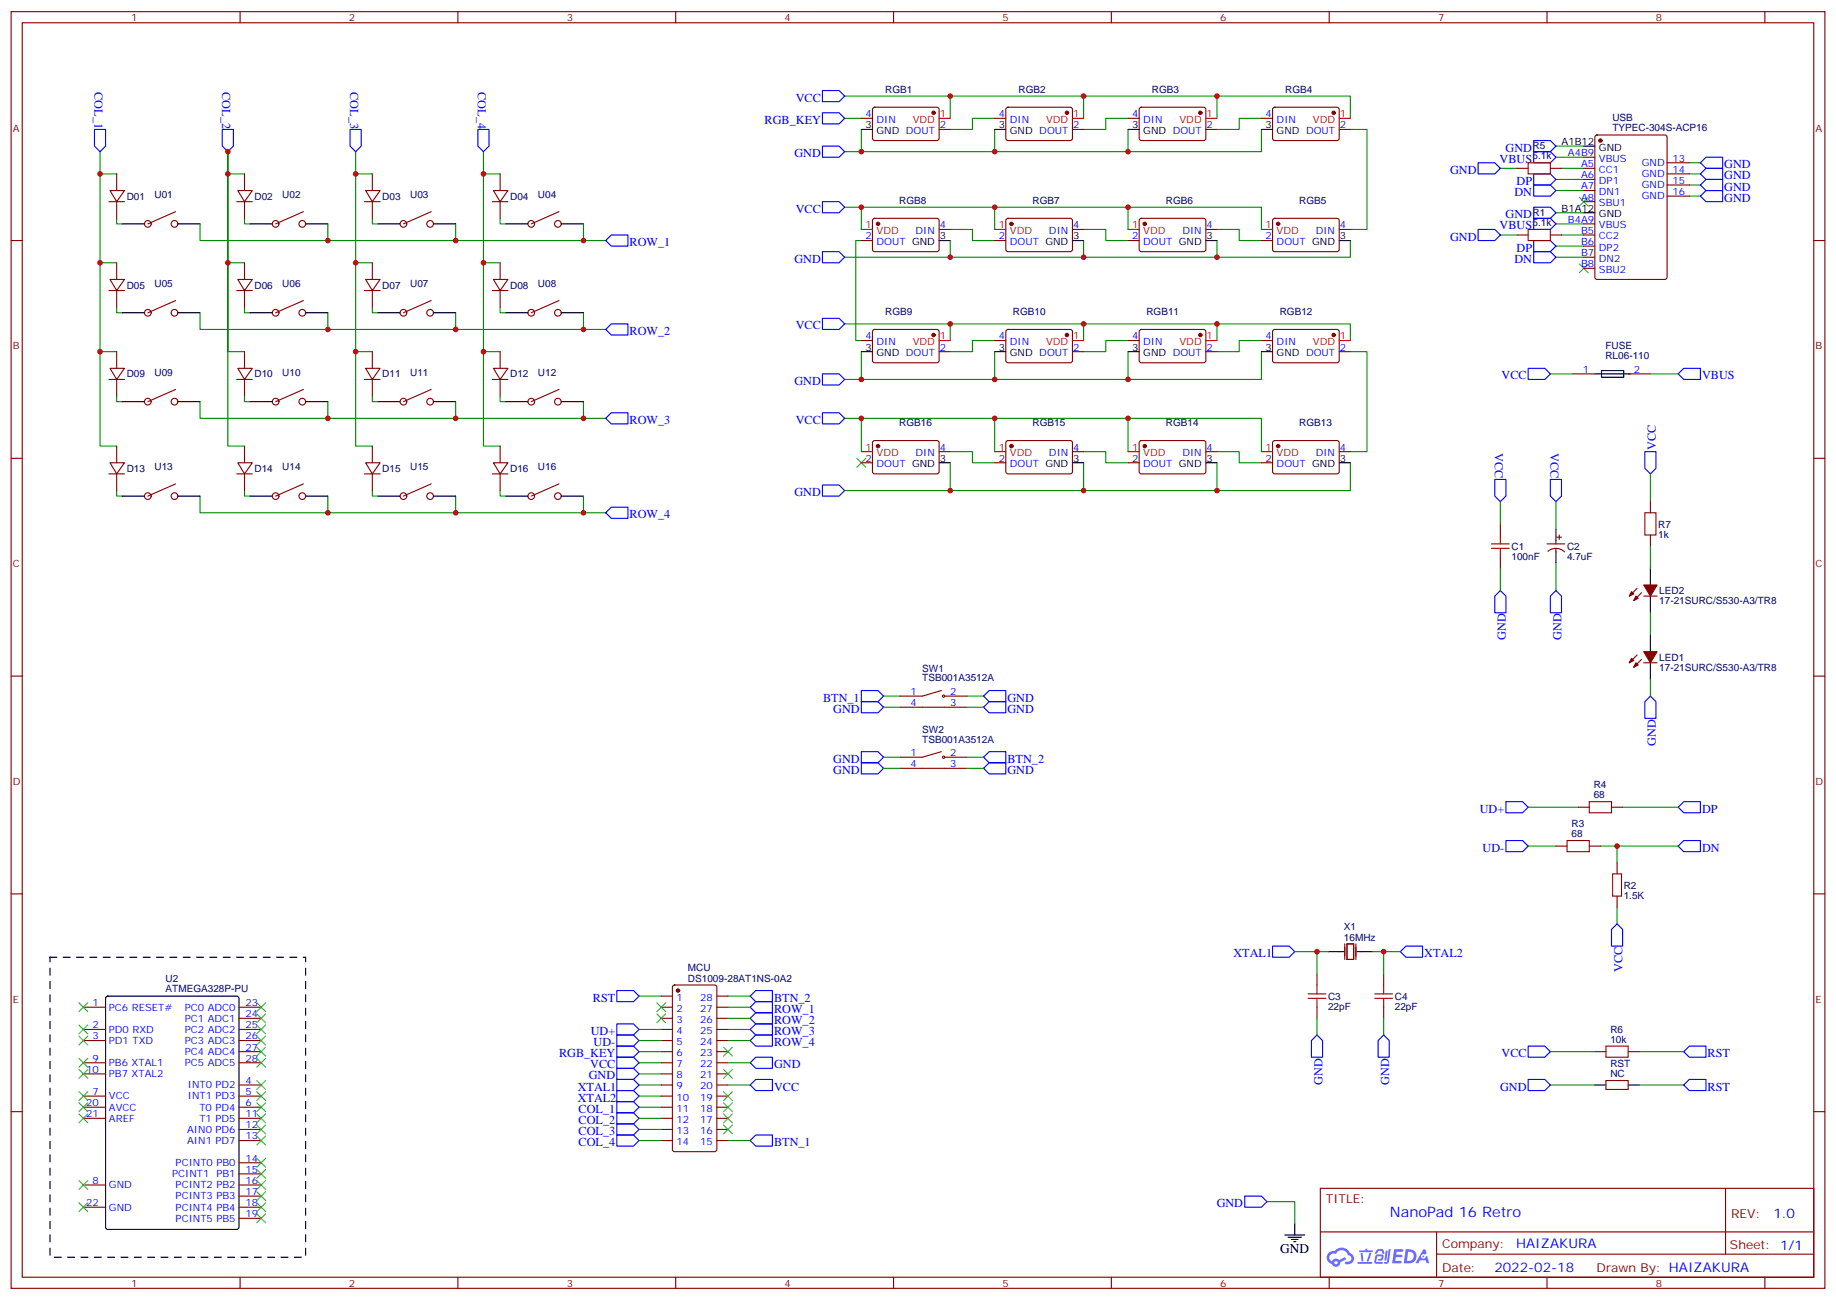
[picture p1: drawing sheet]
<svg xmlns="http://www.w3.org/2000/svg" width="583mm" height="413mm" viewBox="0 0 583 413" stroke-linecap="round" stroke-linejoin="round" font-family="sans-serif">
<g fill="none" stroke="#870000" stroke-width=".35">
<path d="M3.5 3.7h575.8v405.3h-575.8zM7.1 7.2h568.6v398.3h-568.6zM76.2 3.7v3.5M145.3 3.7v3.5M214.5 3.7v3.5M283.6 3.7v3.5M352.8 3.7v3.5M421.9 3.7v3.5M491.1 3.7v3.5M560.2 3.7v3.5M3.5 76.4h3.6M575.7 76.4h3.6"/>
<path d="M3.5 145.5h3.6M575.7 145.5h3.6M3.5 214.7h3.6M575.7 214.7h3.6M3.5 283.8h3.6M575.7 283.8h3.6M3.5 353h3.6M575.7 353h3.6M419.1 377.3h156.6v28.2h-156.6zM547.7 377.3v20.9M419.1 391.1h156.5M456 398.2h119.6"/>
<path d="M456 391.1v14.2M76.2 405.5v3.5M145.3 405.5v3.5M214.5 405.5v3.5M283.6 405.5v3.5M352.8 405.5v3.5M421.9 405.5v3.5M491.1 405.5v3.5M560.2 405.5v3.5"/>
</g>
<g fill="#5487ff">
<path d="M442.5 396.6h2.6l.3 .2-.1 .6h-2l-.1 1h1.6l.4 .4-.4 .4-1.7-.1-.2 1.2 1.8 .1 .2 .3-.2 .4h-2.8z"/>
<path d="M451.8 396.7h.7l.3 1.3-.6 .3a.74 .74 0 0 0-1.1 .3 .74 .74 0 0 0 .5 1.1 .74 .74 0 0 0 .9-.7l.5-.3 .6 2.4h-.8l-.2-1h-1.9l-.5 1h-.9z"/>
<path d="M439.9 397.1h.6l-.4 2.9a.31 .31 0 0 1-.4 .3 .31 .31 0 0 1-.2-.3z"/>
<path d="M440.8 396.6h.6l-.5 4a.89 .89 0 0 1-.7 .7 .89 .89 0 0 1-.9-.3l1-.5z"/>
<path d="M437.2 396.8l.6-.2 1.1 .1 .5 1.4h-.5l-.5-.9h-.8l-.6 .9h-.6z"/>
<path d="M436.8 398.5l1.8-.2a1.04 1.04 0 0 1 .6 1.1 1.04 1.04 0 0 1-.9 .9h-.6a.29 .29 0 0 1-.3-.4 .29 .29 0 0 1 .3-.2h.7l.2-.8h-1.5l-.3 1.8h1.9a.29 .29 0 0 1 .3 .3 .29 .29 0 0 1-.3 .3h-2l-.4-.3 .2-2.1z"/>
<path d="M430.9 400.7h4.4a.3 .3 0 0 1 .3 .3 .3 .3 0 0 1-.3 .3h-4.3z"/>
<path d="M434.7 397.8h.6a4 4 0 0 1-1.2 2.8l-.2-.3z"/>
<path d="M431.9 397.8h.6l.3 2.4-.3 .3-.3-.2z"/>
<path d="M431.5 397h1.9l.2-.5h.5l-.1 .5h1.5a.29 .29 0 0 1 .3 .3 .29 .29 0 0 1-.3 .3h-3.9z"/>
<path d="M446.2 396.6l-.6 4.5h1.4a2.27 2.27 0 0 0 2.7-2.3 2.27 2.27 0 0 0-2.7-2.2zM447 397.4a1.5 1.5 0 0 1 1.8 1.6 1.5 1.5 0 0 1-1.9 1.3h-.3z"/>
<path d="M421.8 397.8a2.09 2.09 0 0 0 1 3.5 1.37 1.37 0 0 0 1.5 .9 1.37 1.37 0 0 0 1.1-1.4l1.9-1-.4-.7-1.8 1a1.4 1.4 0 0 0-2.3 .4 1.32 1.32 0 0 1-.7-1.9 1.32 1.32 0 0 1 2-.4 2.02 2.02 0 0 1 2-1.3 2.02 2.02 0 0 1 1.8 1.6 1.09 1.09 0 0 1 1 1.4 1.09 1.09 0 0 1-1.5 .7 .41 .41 0 0 0-.5 .3 .41 .41 0 0 0 .4 .5 1.89 1.89 0 0 0 2.4-1.2 1.89 1.89 0 0 0-1.2-2.4 2.98 2.98 0 0 0-5-.6l-1 .1zM423.6 400.9a.52 .52 0 0 1 1 0 .52 .52 0 0 1-1 0z"/>
<circle cx="451.8" cy="398.9" r=".28"/>
</g>
<g fill="none" stroke="#870000" stroke-width=".35">
<path d="M273.4 37.6h3.5M277.2 34.2l.4-.2 20.1 .1 .4 .6-.1 9.5-.6 .4h-20l-.5-.7v-9.2zM315.7 37.6h3.6M319.5 34.2l.5-.2 20 .1 .4 .6v9.5l-.7 .4h-20l-.4-.7v-9.2zM358.1 37.6h3.5M361.8 34.2l.5-.2 20 .1 .5 .6-.1 9.5-.6 .4h-20.1l-.4-.7v-9.2zM400.4 37.6h3.5M404.2 34.2l.4-.2 20.1 .1 .4 .6-.1 9.5-.6 .4h-20l-.5-.7v-9.2zM37 55.2v5.3M77.6 55.2v5.3M118.2 55.2v5.3M158.7 55.2v5.3"/>
<path d="M298.1 41.1h3.5M340.4 41.1h3.6M382.8 41.1h3.5M425.1 41.1h3.5M481.5 53.4h3.6M492.1 53.4h3.6M502.7 49.9h3.5M502.7 53.4h3.5M502.7 57h3.5M506.5 43.1l.4-.2h21.6l.6 .4 .1 44.7-.5 .7h-21.8l-.6-.4-.1-44.7zM529.2 51.7h7M529.2 55.2h7"/>
<path d="M529.2 58.7h7M34.6 64h4.9M34.9 60.5h4.6l-2.5 3.5zM37 64v5.3M55.7 67.2l-8.8 3.9M75.1 64h5M75.5 60.5h4.6l-2.5 3.5zM77.6 64v5.3M96.3 67.2l-8.8 3.9M115.7 64h4.9M116.1 60.5h4.5l-2.4 3.5zM118.2 64v5.3"/>
<path d="M136.9 67.2l-8.8 3.9M156.3 64h4.9M156.6 60.5h4.6l-2.5 3.5zM158.7 64v5.3M177.4 67.2l-8.8 3.9M273.4 76.4h3.5M277.2 69.5l.4-.2 20.1 .1 .4 .6-.1 9.5-.6 .4-20-.1-.5-.6v-9.2zM298.1 72.8h3.5M315.7 76.4h3.6M319.5 69.5l.5-.2 20 .1 .4 .6v9.5l-.7 .4-20-.1-.4-.6v-9.2zM340.4 72.8h3.6M358.1 76.4h3.5"/>
<path d="M361.8 69.5l.5-.2 20 .1 .5 .6-.1 9.5-.6 .4-20.1-.1-.4-.6v-9.2zM382.8 72.8h3.5M400.4 76.4h3.5M404.2 69.5l.4-.2 20.1 .1 .4 .6-.1 9.5-.6 .4-20-.1-.5-.6v-9.2zM425.1 72.8h3.5M481.5 74.6h3.6M492.1 74.6h3.6M502.7 64h3.5M502.7 60.5h3.5M502.7 71.1h3.5M502.7 74.6h3.5M502.7 78.1h3.5"/>
<path d="M529.2 62.3h7M34.6 92.3h4.9M34.9 88.7h4.6l-2.5 3.6zM37 83.4v5.3M37 92.3v5.2M55.7 95.4l-8.8 3.9M75.1 92.3h5M75.5 88.7h4.6l-2.5 3.6zM77.6 83.4v5.3M77.6 92.3v5.2M96.3 95.4l-8.8 3.9M115.7 92.3h4.9"/>
<path d="M116.1 88.7h4.5l-2.4 3.6zM118.2 83.4v5.3M118.2 92.3v5.2M136.9 95.4l-8.8 3.9M156.3 92.3h4.9M156.6 88.7h4.6l-2.5 3.6zM158.7 83.4v5.3M158.7 92.3v5.2M177.4 95.4l-8.8 3.9M502.7 81.7h3.5M502.7 85.2h3.5M34.9 116.9h4.6l-2.5 3.6z"/>
<path d="M37 111.7v5.2M75.5 116.9h4.6l-2.5 3.6zM77.6 111.7v5.2M116.1 116.9h4.5l-2.4 3.6zM118.2 111.7v5.2M156.6 116.9h4.6l-2.5 3.6zM158.7 111.7v5.2M273.4 108.1h3.5M277.2 104.8l.4-.2 20.1 .1 .4 .6-.1 9.5-.6 .4-20-.1-.5-.6v-9.2zM298.1 111.7h3.5M315.7 108.1h3.6M319.5 104.8l.5-.2 20 .1 .4 .6v9.5l-.7 .4-20-.1-.4-.6v-9.2z"/>
<path d="M340.4 111.7h3.6M358.1 108.1h3.5M361.8 104.8l.5-.2 20 .1 .5 .6-.1 9.5-.6 .4-20.1-.1-.4-.6v-9.2zM382.8 111.7h3.5M400.4 108.1h3.5M404.2 104.8l.4-.2 20.1 .1 .4 .6-.1 9.5-.6 .4-20-.1-.5-.6v-9.2zM425.1 111.7h3.5M499.2 118.7h7M516.8 118.7h7.1M34.6 120.5h4.9M37 120.5v5.3M55.7 123.6l-8.8 3.9"/>
<path d="M75.1 120.5h5M77.6 120.5v5.3M96.3 123.6l-8.8 3.9M115.7 120.5h4.9M118.2 120.5v5.3M136.9 123.6l-8.8 3.9M156.3 120.5h4.9M158.7 120.5v5.3M177.4 123.6l-8.8 3.9M34.6 150.5h4.9M34.9 146.9h4.6l-2.5 3.6zM37 141.6v5.3"/>
<path d="M37 150.5v5.3M55.7 153.6l-8.8 3.9M75.1 150.5h5M75.5 146.9h4.6l-2.5 3.6zM77.6 141.6v5.3M77.6 150.5v5.3M96.3 153.6l-8.8 3.9M115.7 150.5h4.9M116.1 146.9h4.5l-2.4 3.6zM118.2 141.6v5.3M118.2 150.5v5.3M136.9 153.6l-8.8 3.9"/>
<path d="M156.3 150.5h4.9M156.6 146.9h4.6l-2.5 3.6zM158.7 141.6v5.3M158.7 150.5v5.3M177.4 153.6l-8.8 3.9M273.4 146.9h3.5M277.2 140.1l.4-.2h20.1l.4 .7-.1 9.4-.6 .5-20-.1-.5-.6v-9.2zM298.1 143.4h3.5M315.7 146.9h3.6M319.5 140.1l.5-.2h20l.4 .7v9.4l-.7 .5-20-.1-.4-.6v-9.2zM340.4 143.4h3.6M358.1 146.9h3.5"/>
<path d="M361.8 140.1l.5-.2h20l.5 .7-.1 9.4-.6 .5-20.1-.1-.4-.6v-9.2zM382.8 143.4h3.5M400.4 146.9h3.5M404.2 140.1l.4-.2h20.1l.4 .7-.1 9.4-.6 .5-20-.1-.5-.6v-9.2zM425.1 143.4h3.5M523.9 159.3v3.5M476.2 166.3v3.6M476.2 176.9v3.5M491.1 172.7h5.6M491.4 175.1a3.8 3.8 0 0 1 5.2 .1M493.9 171.6v1.1M493.9 174.1v1.1"/>
<path d="M494.2 170.6h1.5M494.9 169.9v1.4M523.9 169.9v3.5M519.6 186.8l-2.4 2.5M521.1 188.2l-2.5 2.5M521.8 189.3h4.2M298.8 219.3l-6 1.7h-7M519.6 208l-2.4 2.4M521.1 209.4l-2.5 2.4M521.8 210.4h4.2M285.8 224.5h21.1M298.8 238.7l-6 1.7h-7"/>
<path d="M299.9 221h7M285.8 243.9h21.1M299.9 240.4h7M500.9 256.3h3.6M511.5 256.3h3.6M493.9 268.6h3.5M504.5 268.6h3.5M513.3 273.9v3.6M426.9 299.7v4.9M427.6 299.7h2.1v4.9h-2.1zM430.4 299.7v4.9M513.3 284.5v3.5"/>
<path d="M26.5 319.8h7M75.8 319.8h7.1M209.9 316.3h3.5M209.9 319.8h3.5M213.7 312.9l.4-.2h12.7l.7 .5v51.7l-.4 .7-13 .1-.6-.5-.1-51.8zM227.5 316.3h3.6M227.5 319.8h3.6M418 309.2v3.5M418 319.8v3.5M439.2 309.2v3.5M439.2 319.8v3.5M26.5 326.8h7"/>
<path d="M26.5 330.4h7M26.5 337.4h7M75.8 323.3h7.1M75.8 326.8h7.1M75.8 330.4h7.1M75.8 333.9h7.1M75.8 337.4h7.1M209.9 323.3h3.5M209.9 326.8h3.5M209.9 330.4h3.5M209.9 333.9h3.5M209.9 337.4h3.5"/>
<path d="M227.5 323.3h3.6M227.5 326.8h3.6M227.5 330.4h3.6M227.5 333.9h3.6M227.5 337.4h3.6M506.2 333.9h3.6M516.8 333.9h3.5M26.5 341h7M26.5 348h7M26.5 351.5h7M26.5 355.1h7M75.8 344.5h7.1"/>
<path d="M75.8 348h7.1M75.8 351.5h7.1M75.8 355.1h7.1M75.8 358.6h7.1M209.9 341h3.5M209.9 344.5h3.5M209.9 348h3.5M209.9 351.5h3.5M209.9 355.1h3.5M209.9 358.6h3.5M227.5 341h3.6M227.5 344.5h3.6"/>
<path d="M227.5 348h3.6M227.5 351.5h3.6M227.5 355.1h3.6M227.5 358.6h3.6M509.8 343.1h7v2.8h-7zM26.5 376.2h7M75.8 362.1h7.1M75.8 376.2h7.1M75.8 369.2h7.1M75.8 372.7h7.1M75.8 379.8h7.1M209.9 362.1h3.5"/>
<path d="M227.5 362.1h3.6M26.5 383.3h7M75.8 383.3h7.1M75.8 386.8h7.1"/>
<circle cx="46.9" cy="71.1" r="1.06"/>
<circle cx="55.4" cy="71.1" r="1.06"/>
<circle cx="87.5" cy="71.1" r="1.06"/>
<circle cx="96" cy="71.1" r="1.06"/>
<circle cx="128.1" cy="71.1" r="1.06"/>
<circle cx="136.5" cy="71.1" r="1.06"/>
<circle cx="168.6" cy="71.1" r="1.06"/>
<circle cx="177.1" cy="71.1" r="1.06"/>
<circle cx="46.9" cy="99.3" r="1.06"/>
<circle cx="55.4" cy="99.3" r="1.06"/>
<circle cx="87.5" cy="99.3" r="1.06"/>
<circle cx="96" cy="99.3" r="1.06"/>
<circle cx="128.1" cy="99.3" r="1.06"/>
<circle cx="136.5" cy="99.3" r="1.06"/>
<circle cx="168.6" cy="99.3" r="1.06"/>
<circle cx="177.1" cy="99.3" r="1.06"/>
<circle cx="46.9" cy="127.5" r="1.06"/>
<circle cx="55.4" cy="127.5" r="1.06"/>
<circle cx="87.5" cy="127.5" r="1.06"/>
<circle cx="96" cy="127.5" r="1.06"/>
<circle cx="128.1" cy="127.5" r="1.06"/>
<circle cx="136.5" cy="127.5" r="1.06"/>
<circle cx="168.6" cy="127.5" r="1.06"/>
<circle cx="177.1" cy="127.5" r="1.06"/>
<circle cx="46.9" cy="157.5" r="1.06"/>
<circle cx="55.4" cy="157.5" r="1.06"/>
<circle cx="87.5" cy="157.5" r="1.06"/>
<circle cx="96" cy="157.5" r="1.06"/>
<circle cx="128.1" cy="157.5" r="1.06"/>
<circle cx="136.5" cy="157.5" r="1.06"/>
<circle cx="168.6" cy="157.5" r="1.06"/>
<circle cx="177.1" cy="157.5" r="1.06"/>
<circle cx="299.5" cy="221" r=".35"/>
<circle cx="299.5" cy="240.4" r=".35"/>
</g>
<g fill="#870000" stroke="#870000" stroke-width=".35">
<path d="M521.8 206.9h4.2l-2.1 3.5z"/>
<path d="M519.3 210.4l.7 .7-1.4 .7z"/>
<path d="M517.9 209l.7 .7-1.4 .7z"/>
<path d="M521.8 185.7h4.2l-2.1 3.6z"/>
<path d="M519.3 189.3l.7 .7-1.4 .7z"/>
<path d="M517.9 187.9l.7 .7-1.4 .7z"/>
<circle cx="215.2" cy="314.5" r=".53"/>
<circle cx="508" cy="44.6" r=".53"/>
<circle cx="278.7" cy="141.6" r=".53"/>
<circle cx="321" cy="141.6" r=".53"/>
<circle cx="363.4" cy="141.6" r=".53"/>
<circle cx="405.7" cy="141.6" r=".53"/>
<circle cx="423.3" cy="106.4" r=".53"/>
<circle cx="381" cy="106.4" r=".53"/>
<circle cx="338.7" cy="106.4" r=".53"/>
<circle cx="296.3" cy="106.4" r=".53"/>
<circle cx="278.7" cy="71.1" r=".53"/>
<circle cx="321" cy="71.1" r=".53"/>
<circle cx="363.4" cy="71.1" r=".53"/>
<circle cx="405.7" cy="71.1" r=".53"/>
<circle cx="423.3" cy="35.8" r=".53"/>
<circle cx="381" cy="35.8" r=".53"/>
<circle cx="338.7" cy="35.8" r=".53"/>
<circle cx="296.3" cy="35.8" r=".53"/>
</g>
<g fill="none" stroke="#000" stroke-width=".35">
<path d="M273.4 41.1h3.5M315.7 41.1h3.6M358.1 41.1h3.5M400.4 41.1h3.5M502.7 46.4h3.5M38.8 71.1h7.1M56.4 71.1h7.1M79.4 71.1h7M97 71.1h7.1M119.9 71.1h7.1M137.6 71.1h7M160.5 71.1h7.1"/>
<path d="M178.2 71.1h7M298.1 76.4h3.5M340.4 76.4h3.6M382.8 76.4h3.5M425.1 76.4h3.5M502.7 67.6h3.5M38.8 99.3h7.1M56.4 99.3h7.1M79.4 99.3h7M97 99.3h7.1M119.9 99.3h7.1M137.6 99.3h7"/>
<path d="M160.5 99.3h7.1M178.2 99.3h7M273.4 111.7h3.5M315.7 111.7h3.6M358.1 111.7h3.5M400.4 111.7h3.5M506.2 118.7h11.3M508.4 117.7h7v2.1h-7zM38.8 127.5h7.1M56.4 127.5h7.1M79.4 127.5h7M97 127.5h7.1"/>
<path d="M119.9 127.5h7.1M137.6 127.5h7M160.5 127.5h7.1M178.2 127.5h7M38.8 157.5h7.1M56.4 157.5h7.1M79.4 157.5h7M97 157.5h7.1M119.9 157.5h7.1M137.6 157.5h7M160.5 157.5h7.1M178.2 157.5h7"/>
<path d="M298.1 146.9h3.5M340.4 146.9h3.6M382.8 146.9h3.5M425.1 146.9h3.5M493.9 168.1v3.5M493.9 175.2v3.5M523.9 180.4v5.3M523.9 189.3v5.3M523.9 201.6v5.3M523.9 210.4v5.3M33.7 316.5l.5-.2h40.9l.7 .4v72.9l-.4 .7h-41.2l-.6-.4-.1-72.9zM421.6 302.2h4.9"/>
<path d="M430.7 302.2h5M506.2 344.5h3.6M516.8 344.5h3.5M407.8 392.1h6.4M408.9 392.8h4.2M409.9 393.5h2.1M410.6 394.2h.7M411 388.6v3.5"/>
</g>
<g fill="none" stroke="#3c3" stroke-width=".35">
<path d="M501.3 62.6l2.8 2.8M504.1 62.6l-2.8 2.8M501.3 83.8l2.8 2.8M504.1 83.8l-2.8 2.8M272 145.5l2.8 2.8M274.8 145.5l-2.8 2.8M25 318.4l2.9 2.8M27.9 318.4l-2.9 2.8M81.5 318.4l2.8 2.8M84.3 318.4l-2.8 2.8M208.5 318.4l2.8 2.8M211.3 318.4l-2.8 2.8"/>
<path d="M25 325.4l2.9 2.9M25 329l2.9 2.8M25 336l2.9 2.8M25 339.5l2.9 2.9M27.9 325.4l-2.9 2.9M27.9 329l-2.9 2.8M27.9 336l-2.9 2.8M27.9 339.5l-2.9 2.9M81.5 321.9l2.8 2.8M81.5 325.4l2.8 2.9M81.5 329l2.8 2.8M81.5 332.5l2.8 2.8"/>
<path d="M81.5 336l2.8 2.8M84.3 325.4l-2.8 2.9M84.3 321.9l-2.8 2.8M84.3 329l-2.8 2.8M84.3 332.5l-2.8 2.8M84.3 336l-2.8 2.8M208.5 321.9l2.8 2.8M211.3 321.9l-2.8 2.8M229.7 339.5l2.8 2.9M229.7 332.5l2.8 2.8M232.5 339.5l-2.8 2.9M232.5 332.5l-2.8 2.8"/>
<path d="M25 346.6l2.9 2.8M25 350.1l2.9 2.9M25 353.7l2.9 2.8M27.9 346.6l-2.9 2.8M27.9 350.1l-2.9 2.9M27.9 353.7l-2.9 2.8M81.5 343.1l2.8 2.8M81.5 346.6l2.8 2.8M81.5 350.1l2.8 2.9M81.5 353.7l2.8 2.8M81.5 357.2l2.8 2.8M84.3 343.1l-2.8 2.8"/>
<path d="M84.3 346.6l-2.8 2.8M84.3 350.1l-2.8 2.9M84.3 353.7l-2.8 2.8M84.3 357.2l-2.8 2.8M229.7 353.7l2.8 2.8M229.7 350.1l2.8 2.9M229.7 346.6l2.8 2.8M229.7 357.2l2.8 2.8M232.5 353.7l-2.8 2.8M232.5 350.1l-2.8 2.9M232.5 346.6l-2.8 2.8M232.5 357.2l-2.8 2.8"/>
<path d="M25 374.8l2.9 2.8M27.9 374.8l-2.9 2.8M81.5 360.7l2.8 2.8M81.5 367.8l2.8 2.8M81.5 371.3l2.8 2.8M81.5 374.8l2.8 2.8M81.5 378.4l2.8 2.8M84.3 360.7l-2.8 2.8M84.3 367.8l-2.8 2.8M84.3 371.3l-2.8 2.8M84.3 374.8l-2.8 2.8M84.3 378.4l-2.8 2.8"/>
<path d="M25 381.9l2.9 2.8M27.9 381.9l-2.9 2.8M81.5 381.9l2.8 2.8M81.5 385.4l2.8 2.8M84.3 381.9l-2.8 2.8M84.3 385.4l-2.8 2.8"/>
</g>
<g fill="none" stroke="#00f" stroke-width=".35">
<path d="M261.1 28.8h5.2l1.8 1.7-1.8 1.8h-5.2zM261.1 35.8h5.2l1.8 1.8-1.8 1.7h-5.2zM30 41.1h3.5v5.3l-1.8 1.8-1.7-1.8zM70.6 41.1h3.5v5.3l-1.8 1.8-1.7-1.8zM111.1 41.1h3.6v5.3l-1.8 1.8-1.8-1.8zM151.7 41.1h3.5v5.3l-1.7 1.8-1.8-1.8zM261.1 46.4h5.2l1.8 1.8-1.8 1.7h-5.2zM469.2 51.7h5.3l1.7 1.7-1.7 1.8h-5.3zM486.8 58.7h5.3l1.8 1.8-1.8 1.8h-5.3zM486.8 55.2h5.3l1.8 1.8-1.8 1.7h-5.3zM486.8 48.2h5.3l1.8 1.7-1.8 1.8h-5.3zM486.8 44.6h5.3l1.8 1.8-1.8 1.8h-5.3z"/>
<path d="M541.5 57h5.3v3.5h-5.3l-1.7-1.8zM541.5 53.4h5.3v3.6h-5.3l-1.7-1.8zM541.5 49.9h5.3v3.5h-5.3l-1.7-1.7zM194 74.6h5.3v3.5h-5.3l-1.7-1.7zM261.1 79.9h5.2l1.8 1.8-1.8 1.7h-5.2zM261.1 64h5.2l1.8 1.8-1.8 1.8h-5.2zM469.2 72.8h5.3l1.7 1.8-1.7 1.8h-5.3zM486.8 79.9h5.3l1.8 1.8-1.8 1.7h-5.3zM486.8 76.4h5.3l1.8 1.7-1.8 1.8h-5.3zM486.8 69.3h5.3l1.8 1.8-1.8 1.7h-5.3zM486.8 65.8h5.3l1.8 1.8-1.8 1.7h-5.3zM541.5 60.5h5.3v3.5h-5.3l-1.7-1.7z"/>
<path d="M194 102.8h5.3v3.6h-5.3l-1.7-1.8zM261.1 118.7h5.2l1.8 1.8-1.8 1.7h-5.2zM261.1 101.1h5.2l1.8 1.7-1.8 1.8h-5.2zM485.1 116.9h5.3l1.7 1.8-1.7 1.8h-5.3zM532.7 118.7l1.8-1.8h5.3v3.6h-5.3zM194 131.1h5.3v3.5h-5.3l-1.7-1.8zM261.1 131.1h5.2l1.8 1.7-1.8 1.8h-5.2zM261.1 154h5.2l1.8 1.8-1.8 1.7h-5.2zM474.5 152.2h3.5v5.3l-1.8 1.8-1.7-1.8zM492.1 152.2h3.6v5.3l-1.8 1.8-1.8-1.8zM522.1 143.4h3.5v5.3l-1.7 1.8-1.8-1.8zM192.3 162.8l1.7-1.8h5.3v3.6h-5.3z"/>
<path d="M476.2 187.5l1.8 1.8v5.3h-3.5v-5.3zM493.9 187.5l1.8 1.8v5.3h-3.6v-5.3zM273.4 219.3h5.3l1.8 1.7-1.8 1.8h-5.3zM314 219.3h5.3v3.5h-5.3l-1.8-1.8zM273.4 222.8h5.3l1.8 1.7-1.8 1.8h-5.3zM273.4 238.7h5.3l1.8 1.7-1.8 1.8h-5.3zM314 222.8h5.3v3.5h-5.3l-1.8-1.8zM314 238.7h5.3v3.5h-5.3l-1.8-1.8zM523.9 221l1.7 1.8v5.3h-3.5v-5.3zM273.4 242.2h5.3l1.8 1.7-1.8 1.8h-5.3zM314 242.2h5.3v3.5h-5.3l-1.8-1.8zM478 254.5h5.3l1.8 1.8-1.8 1.8h-5.3z"/>
<path d="M534.5 254.5h5.3v3.6h-5.3l-1.8-1.8zM478 266.9h5.3l1.8 1.7-1.8 1.8h-5.3zM534.5 266.9h5.3v3.5h-5.3l-1.8-1.8zM511.5 295.1l1.8-1.8 1.8 1.8v5.3h-3.6zM195.8 314.5h5.3l1.7 1.8-1.7 1.7h-5.3zM238.1 316.3l1.8-1.8h5.3v3.5h-5.3zM239.9 318h5.3v3.6h-5.3l-1.8-1.8zM403.9 300.4h5.3l1.8 1.8-1.8 1.7h-5.3zM446.3 300.4h5.3v3.5h-5.3l-1.8-1.7zM195.8 339.2h5.3l1.7 1.8-1.7 1.7h-5.3zM195.8 335.7h5.3l1.7 1.7-1.7 1.8h-5.3zM195.8 328.6h5.3l1.7 1.8-1.7 1.7h-5.3z"/>
<path d="M195.8 325.1h5.3l1.7 1.7-1.7 1.8h-5.3zM195.8 332.1h5.3l1.7 1.8-1.7 1.8h-5.3zM239.9 335.7h5.3v3.5h-5.3l-1.8-1.8zM239.9 321.6h5.3v3.5h-5.3l-1.8-1.8zM239.9 325.1h5.3v3.5h-5.3l-1.8-1.8zM239.9 328.6h5.3v3.5h-5.3l-1.8-1.7zM418 328.6l1.8 1.8v5.3h-3.5v-5.3zM439.2 328.6l1.8 1.8v5.3h-3.6v-5.3zM485.1 332.1h5.3l1.7 1.8-1.7 1.8h-5.3zM534.5 333.9l1.7-1.8h5.3v3.6h-5.3zM195.8 342.7h5.3l1.7 1.8-1.7 1.8h-5.3zM195.8 346.3h5.3l1.7 1.7-1.7 1.8h-5.3z"/>
<path d="M195.8 349.8h5.3l1.7 1.7-1.7 1.8h-5.3zM195.8 353.3h5.3l1.7 1.8-1.7 1.7h-5.3zM195.8 356.8h5.3l1.7 1.8-1.7 1.8h-5.3zM239.9 342.7h5.3v3.6h-5.3l-1.8-1.8zM485.1 342.7h5.3l1.7 1.8-1.7 1.8h-5.3zM536.2 342.7h5.3v3.6h-5.3l-1.7-1.8zM195.8 360.4h5.3l1.7 1.7-1.7 1.8h-5.3zM238.1 362.1l1.8-1.7h5.3v3.5h-5.3zM395.1 379.8h5.3l1.8 1.7-1.8 1.8h-5.3z"/>
</g>
<g fill="none" stroke="#008700" stroke-width=".35">
<path d="M268.1 30.5h160.5v7.1M268.1 37.6h5.3M301.6 30.5v7.1M315.7 37.6h-7v3.5h-7.1M344 30.5v7.1M358.1 37.6h-7.1v3.5h-7M386.3 30.5v7.1M400.4 37.6h-7.1v3.5h-7M31.7 48.2v63.5h5.3M31.7 55.2h5.3M72.3 55.2h5.3M112.9 48.2v63.5h5.3"/>
<path d="M112.9 55.2h5.3M153.5 48.2v93.4h5.2M153.5 55.2h5.2M273.4 41.1v7.1M315.7 41.1v7.1M358.1 41.1v7.1M400.4 41.1v7.1h-132.3M428.6 41.1h5.3v31.7h-5.3M476.2 53.4h5.3M493.9 57h8.8M493.9 49.9h8.8M493.9 46.4h8.8"/>
<path d="M495.7 53.4h7M536.2 55.2h3.6M536.2 58.7h3.6M536.2 51.7h3.6M37 69.3v1.8h1.8M63.5 71.1v5.3h128.8M77.6 69.3v1.8h1.8M104.1 71.1v5.3M118.2 69.3v1.8h1.7M144.6 71.1v5.3M158.7 69.3v1.8h1.8M185.2 71.1v5.3"/>
<path d="M268.1 65.8h5.3v7M273.4 65.8h42.3v7M273.4 76.4h-1.8v31.7h1.8M301.6 72.8h7.1v3.6h7M301.6 76.4v5.3M315.7 65.8h42.4v7M344 72.8h7v3.6h7.1M344 76.4v5.3M358.1 65.8h42.3v7M386.3 72.8h7v3.6h7.1M386.3 76.4v5.3M428.6 76.4v5.3h-160.5"/>
<path d="M476.2 74.6h5.3M493.9 78.1h8.8M493.9 60.5h8.8M493.9 71.1h8.8M493.9 67.6h8.8M495.7 74.6h7M536.2 62.3h3.6M31.7 83.4h5.3M37 97.5v1.8h1.8M63.5 99.3v5.3h128.8M72.3 83.4h5.3M77.6 97.5v1.8h1.8"/>
<path d="M104.1 99.3v5.3M112.9 83.4h5.3M118.2 97.5v1.8h1.7M144.6 99.3v5.3M153.5 83.4h5.2M158.7 97.5v1.8h1.8M185.2 99.3v5.3M493.9 81.7h8.8M31.7 111.7v29.9h5.3M77.6 111.7h-5.3v-63.5v93.4h5.3M112.9 111.7v29.9h5.3M153.5 111.7h5.2"/>
<path d="M268.1 102.8h160.5v5.3M273.4 111.7v8.8M301.6 102.8v5.3M315.7 108.1h-7v3.6h-7.1M315.7 111.7v8.8M344 102.8v5.3M358.1 108.1h-7.1v3.6h-7M358.1 111.7v8.8M386.3 102.8v5.3M400.4 111.7v8.8h-132.3M400.4 108.1h-7.1v3.6h-7M428.6 111.7h5.3v31.7h-5.3"/>
<path d="M492.1 118.7h7.1M523.9 118.7h8.8M37 125.8v1.7h1.8M63.5 127.5v5.3h128.8M77.6 125.8v1.7h1.8M104.1 127.5v5.3M118.2 125.8v1.7h1.7M144.6 127.5v5.3M158.7 125.8v1.7h1.8M185.2 127.5v5.3M268.1 132.8h132.3v10.6M273.4 132.8v10.6"/>
<path d="M315.7 132.8v10.6M358.1 132.8v10.6M37 155.8v1.7h1.8M63.5 157.5v5.3h128.8M77.6 155.8v1.7h1.8M104.1 157.5v5.3M118.2 155.8v1.7h1.7M144.6 157.5v5.3M158.7 155.8v1.7h1.8M185.2 157.5v5.3M301.6 143.4h7.1v3.5h7M301.6 146.9v8.9"/>
<path d="M344 143.4h7v3.5h7.1M344 146.9v8.9M386.3 143.4h7v3.5h7.1M386.3 146.9v8.9M428.6 146.9v8.9h-160.5M476.2 159.3v7M493.9 159.3v8.8M523.9 150.5v8.8M493.9 178.7v8.8M523.9 173.4v7M476.2 180.4v7.1M523.9 194.6v7"/>
<path d="M523.9 215.7v5.3M280.5 224.5h5.3M280.5 221h5.3M306.9 224.5h5.3M306.9 221h5.3M280.5 243.9h5.3M280.5 240.4h5.3M306.9 243.9h5.3M306.9 240.4h5.3M485.1 256.3h15.8M515.1 256.3h17.6M485.1 268.6h8.8"/>
<path d="M508 268.6h24.7M513.3 268.6v5.3M513.3 288v5.3M202.8 316.3h7.1M231.1 316.3h7M231.1 319.8h7M411 302.2h10.6M418 302.2v7M435.7 302.2h8.8M439.2 302.2v7M202.8 337.4h7.1M202.8 333.9h7.1"/>
<path d="M202.8 326.8h7.1M202.8 330.4h7.1M231.1 337.4h7M231.1 326.8h7M231.1 330.4h7M231.1 323.3h7M418 323.3v5.3M439.2 323.3v5.3M492.1 333.9h14.1M520.3 333.9h14.2M202.8 341h7.1M202.8 344.5h7.1"/>
<path d="M202.8 348h7.1M202.8 351.5h7.1M202.8 355.1h7.1M202.8 358.6h7.1M231.1 344.5h7M492.1 344.5h14.1M520.3 344.5h14.2M202.8 362.1h7.1M231.1 362.1h7M402.2 381.5h8.8v7.1"/>
</g>
<g fill="none" stroke="#a10000" stroke-width=".35">
<path d="M485.1 51.7h7v3.5h-7zM485.1 72.8h7v3.6h-7zM473.4 174.1h5.7M473.4 172.7h5.7M476.2 169.9v2.8M476.2 174.1v2.8M522.1 162.8h3.5v7.1h-3.5zM504.5 254.5h7v3.6h-7zM497.4 266.9h7.1v3.5h-7.1zM511.9 277.5h2.8v7h-2.8zM415.2 315.6h5.7M415.2 317h5.7"/>
<path d="M418 312.7v2.9M418 317v2.8M436.4 315.6h5.6M436.4 317h5.6M439.2 312.7v2.9M439.2 317v2.8M509.8 332.1h7v3.6h-7z"/>
</g>
<g fill="none" stroke="#f00" stroke-width=".35">
<path d="M298.1 37.6h3.5M340.4 37.6h3.6M382.8 37.6h3.5M425.1 37.6h3.5M273.4 72.8h3.5M315.7 72.8h3.6M358.1 72.8h3.5M400.4 72.8h3.5M298.1 108.1h3.5M340.4 108.1h3.6M382.8 108.1h3.5M425.1 108.1h3.5"/>
<path d="M273.4 143.4h3.5M315.7 143.4h3.6M358.1 143.4h3.5M400.4 143.4h3.5"/>
</g>
<path d="M15.9 303.9h81.1v95.3h-81.1z" fill="none" stroke="#000" stroke-width=".35" stroke-dasharray="2.1 2.1"/>
<g fill="#c00">
<circle cx="153.5" cy="111.7" r=".88"/>
<circle cx="153.5" cy="83.4" r=".88"/>
<circle cx="153.5" cy="55.2" r=".88"/>
<circle cx="104.1" cy="162.8" r=".88"/>
<circle cx="144.6" cy="162.8" r=".88"/>
<circle cx="185.2" cy="162.8" r=".88"/>
<circle cx="112.9" cy="111.7" r=".88"/>
<circle cx="72.3" cy="48.2" r=".88"/>
<circle cx="31.8" cy="111.7" r=".88"/>
<circle cx="185.2" cy="132.8" r=".88"/>
<circle cx="185.2" cy="104.6" r=".88"/>
<circle cx="185.2" cy="76.4" r=".88"/>
<circle cx="144.6" cy="132.8" r=".88"/>
<circle cx="104.1" cy="132.8" r=".88"/>
<circle cx="144.6" cy="76.4" r=".88"/>
<circle cx="104.1" cy="76.4" r=".88"/>
<circle cx="144.6" cy="104.6" r=".88"/>
<circle cx="104.1" cy="104.6" r=".88"/>
<circle cx="112.9" cy="83.4" r=".88"/>
<circle cx="112.9" cy="55.2" r=".88"/>
<circle cx="72.3" cy="83.4" r=".88"/>
<circle cx="72.3" cy="55.2" r=".88"/>
<circle cx="31.8" cy="83.4" r=".88"/>
<circle cx="31.8" cy="55.2" r=".88"/>
<circle cx="513.3" cy="268.6" r=".88"/>
<circle cx="418" cy="302.2" r=".88"/>
<circle cx="439.2" cy="302.2" r=".88"/>
<circle cx="386.3" cy="155.8" r=".88"/>
<circle cx="344" cy="155.8" r=".88"/>
<circle cx="301.6" cy="155.8" r=".88"/>
<circle cx="273.4" cy="132.8" r=".88"/>
<circle cx="315.7" cy="132.8" r=".88"/>
<circle cx="358.1" cy="132.8" r=".88"/>
<circle cx="273.4" cy="120.5" r=".88"/>
<circle cx="315.7" cy="120.5" r=".88"/>
<circle cx="358.1" cy="120.5" r=".88"/>
<circle cx="344" cy="102.8" r=".88"/>
<circle cx="301.6" cy="102.8" r=".88"/>
<circle cx="386.3" cy="102.8" r=".88"/>
<circle cx="386.3" cy="81.7" r=".88"/>
<circle cx="344" cy="81.7" r=".88"/>
<circle cx="301.6" cy="81.7" r=".88"/>
<circle cx="358.1" cy="65.8" r=".88"/>
<circle cx="315.7" cy="65.8" r=".88"/>
<circle cx="273.4" cy="65.8" r=".88"/>
<circle cx="358.1" cy="48.2" r=".88"/>
<circle cx="315.7" cy="48.2" r=".88"/>
<circle cx="273.4" cy="48.2" r=".88"/>
<circle cx="344" cy="30.5" r=".88"/>
<circle cx="301.6" cy="30.5" r=".88"/>
<circle cx="386.3" cy="30.5" r=".88"/>
</g>
<text font-size="4.6" fill="#00f" x="441.2" y="386.3">NanoPad 16 Retro</text>
<g font-size="4.2" fill="#00f">
<text x="562.9" y="386.6">1.0</text>
<text x="481.3" y="396.1">HAIZAKURA</text>
<text x="474.4" y="403.9">2022-02-18</text>
</g>
<text font-size="4.2" x="406.4" y="397.8">GND</text>
<g font-size="3.9" fill="#00f">
<text x="30" y="29.3" transform="rotate(90 30 29.3)">COL_1</text>
<text x="70.6" y="29.3" transform="rotate(90 70.6 29.3)">COL_2</text>
<text x="111.1" y="29.3" transform="rotate(90 111.1 29.3)">COL_3</text>
<text x="151.7" y="29.3" transform="rotate(90 151.7 29.3)">COL_4</text>
<text x="252.6" y="32.3">VCC</text>
<text x="242.7" y="39.3">RGB_KEY</text>
<text x="252.1" y="49.9">GND</text>
<text x="476" y="51.7">VBUS</text>
<text x="477.9" y="48.2">GND</text>
<text x="547.3" y="53.4">GND</text>
<text x="460.3" y="55.2">GND</text>
<text x="481.4" y="58.7">DP</text>
<text x="547.3" y="57">GND</text>
<text x="480.7" y="62.3">DN</text>
<text x="547.3" y="64">GND</text>
<text x="547.3" y="60.5">GND</text>
<text x="252.6" y="67.6">VCC</text>
<text x="477.9" y="69.3">GND</text>
<text x="460.3" y="76.4">GND</text>
<text x="476" y="72.8">VBUS</text>
<text x="199.8" y="78.1">ROW_1</text>
<text x="252.1" y="83.4">GND</text>
<text x="480.7" y="83.4">DN</text>
<text x="481.4" y="79.9">DP</text>
<text x="199.8" y="106.4">ROW_2</text>
<text x="252.6" y="104.6">VCC</text>
<text x="252.1" y="122.2">GND</text>
<text x="476.6" y="120.5">VCC</text>
<text x="540.3" y="120.5">VBUS</text>
<text x="199.8" y="134.6">ROW_3</text>
<text x="252.6" y="134.6">VCC</text>
<text x="474.5" y="144" transform="rotate(90 474.5 144)">VCC</text>
<text x="492.1" y="144" transform="rotate(90 492.1 144)">VCC</text>
<text x="525.6" y="142.9" transform="rotate(-90 525.6 142.9)">VCC</text>
<text x="252.1" y="157.5">GND</text>
<text x="199.8" y="164.6">ROW_4</text>
<text x="478" y="203.2" transform="rotate(-90 478 203.2)">GND</text>
<text x="495.7" y="203.2" transform="rotate(-90 495.7 203.2)">GND</text>
<text x="261.3" y="222.8">BTN_1</text>
<text x="264.5" y="226.3">GND</text>
<text x="319.8" y="226.3">GND</text>
<text x="319.8" y="222.8">GND</text>
<text x="525.6" y="236.8" transform="rotate(-90 525.6 236.8)">GND</text>
<text x="264.5" y="245.7">GND</text>
<text x="264.5" y="242.2">GND</text>
<text x="319.8" y="242.2">BTN_2</text>
<text x="319.8" y="245.7">GND</text>
<text x="469.7" y="258.1">UD+</text>
<text x="540.3" y="258.1">DP</text>
<text x="470.6" y="270.4">UD-</text>
<text x="540.3" y="270.4">DN</text>
<text x="391.5" y="303.9">XTAL1</text>
<text x="452.1" y="303.9">XTAL2</text>
<text x="515.1" y="308.7" transform="rotate(-90 515.1 308.7)">VCC</text>
<text x="188.2" y="318">RST</text>
<text x="245.7" y="321.6">ROW_1</text>
<text x="245.7" y="318">BTN_2</text>
<text x="187.5" y="328.6">UD+</text>
<text x="245.7" y="325.1">ROW_2</text>
<text x="245.7" y="328.6">ROW_3</text>
<text x="177.5" y="335.7">RGB_KEY</text>
<text x="188.4" y="332.1">UD-</text>
<text x="245.7" y="332.1">ROW_4</text>
<text x="476.6" y="335.7">VCC</text>
<text x="542" y="335.7">RST</text>
<text x="187.3" y="339.2">VCC</text>
<text x="245.7" y="339.2">GND</text>
<text x="183.4" y="346.3">XTAL1</text>
<text x="186.9" y="342.7">GND</text>
<text x="245.7" y="346.3">VCC</text>
<text x="419.8" y="344.3" transform="rotate(-90 419.8 344.3)">GND</text>
<text x="441" y="344.3" transform="rotate(-90 441 344.3)">GND</text>
<text x="476.2" y="346.3">GND</text>
<text x="542" y="346.3">RST</text>
<text x="183.4" y="349.8">XTAL2</text>
<text x="183.7" y="353.3">COL_1</text>
<text x="183.7" y="356.8">COL_2</text>
<text x="183.7" y="360.4">COL_3</text>
<text x="183.7" y="363.9">COL_4</text>
<text x="245.7" y="363.9">BTN_1</text>
<text x="386.2" y="383.3">GND</text>
</g>
<g font-size="3.9" fill="#800">
<text x="420.9" y="381.9">TITLE:</text>
<text x="549.5" y="386.6">REV:</text>
<text x="457.8" y="396.1">Company:</text>
<text x="549.1" y="396.7">Sheet: 1/1</text>
<text x="457.8" y="403.8">Date:</text>
<text x="506.8" y="403.8">Drawn By: HAIZAKURA</text>
</g>
<g font-size="3.2" fill="#800">
<text x="41.6" y="6.7">1</text>
<text x="110.8" y="6.7">2</text>
<text x="179.9" y="6.7">3</text>
<text x="249.1" y="6.7">4</text>
<text x="318.2" y="6.7">5</text>
<text x="387.3" y="6.7">6</text>
<text x="456.5" y="6.7">7</text>
<text x="525.6" y="6.7">8</text>
<text x="4.1" y="41.8">A</text>
<text x="576.3" y="41.8">A</text>
<text x="4.1" y="110.9">B</text>
<text x="576.3" y="110.9">B</text>
<text x="4.1" y="180.1">C</text>
<text x="576.3" y="180.1">C</text>
<text x="4.1" y="249.2">D</text>
<text x="576.3" y="249.2">D</text>
<text x="4.1" y="318.4">E</text>
<text x="576.3" y="318.4">E</text>
<text x="41.6" y="408.5">1</text>
<text x="110.8" y="408.5">2</text>
<text x="179.9" y="408.5">3</text>
<text x="249.1" y="408.5">4</text>
<text x="318.2" y="408.5">5</text>
<text x="387.3" y="408.5">6</text>
<text x="456.5" y="408.5">7</text>
<text x="525.6" y="408.5">8</text>
</g>
<g font-size="3.2" fill="#000080">
<text x="281" y="29.6">RGB1</text>
<text x="323.3" y="29.6">RGB2</text>
<text x="365.6" y="29.6">RGB3</text>
<text x="408" y="29.6">RGB4</text>
<text x="511.8" y="41.6">TYPEC-304S-ACP16</text>
<text x="511.8" y="38.4">USB</text>
<text x="486.5" y="47.4">R5</text>
<text x="486.5" y="50.6">5.1k</text>
<text x="40.2" y="63.4">D01</text>
<text x="49" y="62.9">U01</text>
<text x="80.8" y="63.4">D02</text>
<text x="89.6" y="62.9">U02</text>
<text x="121.4" y="63.4">D03</text>
<text x="130.2" y="62.9">U03</text>
<text x="161.9" y="63.4">D04</text>
<text x="170.8" y="62.9">U04</text>
<text x="285.4" y="64.8">RGB8</text>
<text x="327.7" y="64.8">RGB7</text>
<text x="370.1" y="64.8">RGB6</text>
<text x="412.4" y="64.8">RGB5</text>
<text x="486.5" y="71.8">5.1k</text>
<text x="486.5" y="68.6">R1</text>
<text x="40.2" y="91.6">D05</text>
<text x="49" y="91.2">U05</text>
<text x="80.8" y="91.6">D06</text>
<text x="89.6" y="91.2">U06</text>
<text x="121.4" y="91.6">D07</text>
<text x="130.2" y="91.2">U07</text>
<text x="161.9" y="91.6">D08</text>
<text x="170.8" y="91.2">U08</text>
<text x="281" y="100.1">RGB9</text>
<text x="321.5" y="100.1">RGB10</text>
<text x="363.9" y="100.1">RGB11</text>
<text x="406.2" y="100.1">RGB12</text>
<text x="509.6" y="114">RL06-110</text>
<text x="509.6" y="110.8">FUSE</text>
<text x="40.2" y="119.8">D09</text>
<text x="49" y="119.4">U09</text>
<text x="80.8" y="119.8">D10</text>
<text x="89.6" y="119.4">U10</text>
<text x="121.4" y="119.8">D11</text>
<text x="130.2" y="119.4">U11</text>
<text x="161.9" y="119.8">D12</text>
<text x="170.8" y="119.4">U12</text>
<text x="285.4" y="135.4">RGB16</text>
<text x="327.7" y="135.4">RGB15</text>
<text x="370.1" y="135.4">RGB14</text>
<text x="412.4" y="135.4">RGB13</text>
<text x="40.2" y="149.8">D13</text>
<text x="49" y="149.4">U13</text>
<text x="80.8" y="149.8">D14</text>
<text x="89.6" y="149.4">U14</text>
<text x="121.4" y="149.8">D15</text>
<text x="130.2" y="149.4">U15</text>
<text x="161.9" y="149.8">D16</text>
<text x="170.8" y="149.4">U16</text>
<text x="526.3" y="167.5">R7</text>
<text x="526.3" y="170.7">1k</text>
<text x="479.8" y="177.7">100nF</text>
<text x="479.8" y="174.5">C1</text>
<text x="497.4" y="177.7">4.7uF</text>
<text x="497.4" y="174.5">C2</text>
<text x="526.7" y="191.8">17-21SURC/S530-A3/TR8</text>
<text x="526.7" y="188.7">LED2</text>
<text x="526.7" y="209.9">LED1</text>
<text x="292.8" y="213.3">SW1</text>
<text x="526.7" y="213">17-21SURC/S530-A3/TR8</text>
<text x="292.8" y="216.4">TSB001A3512A</text>
<text x="292.8" y="232.7">SW2</text>
<text x="292.8" y="235.8">TSB001A3512A</text>
<text x="505.9" y="250.3">R4</text>
<text x="505.9" y="253.5">68</text>
<text x="498.8" y="262.6">R3</text>
<text x="498.8" y="265.8">68</text>
<text x="515.4" y="285.3">1.5K</text>
<text x="515.4" y="282.1">R2</text>
<text x="426.6" y="298.6">16MHz</text>
<text x="426.6" y="295.4">X1</text>
<text x="52.6" y="311.8">U2</text>
<text x="218.4" y="311.7">DS1009-28AT1NS-0A2</text>
<text x="218.4" y="308.4">MCU</text>
<text x="52.6" y="315">ATMEGA328P-PU</text>
<text x="421.6" y="317.4">C3</text>
<text x="442.7" y="317.4">C4</text>
<text x="421.6" y="320.6">22pF</text>
<text x="442.7" y="320.6">22pF</text>
<text x="511.2" y="327.9">R6</text>
<text x="511.2" y="331.1">10k</text>
<text x="511.2" y="338.8">RST</text>
<text x="511.2" y="342">NC</text>
</g>
<g font-size="3.2">
<text x="274.7" y="40.7">3</text>
<text x="317.1" y="40.7">3</text>
<text x="359.4" y="40.7">3</text>
<text x="401.7" y="40.7">3</text>
<text x="278.2" y="42.5">GND DOUT</text>
<text x="320.6" y="42.5">GND DOUT</text>
<text x="362.9" y="42.5">GND DOUT</text>
<text x="405.2" y="42.5">GND DOUT</text>
<text x="495.7" y="46">A1B12</text>
<text x="507.5" y="47.8">GND</text>
<text x="495.7" y="67.2">B1A12</text>
<text x="507.5" y="69">GND</text>
<text x="298.3" y="76">3</text>
<text x="340.6" y="76">3</text>
<text x="382.9" y="76">3</text>
<text x="425.3" y="76">3</text>
<text x="274.7" y="111.3">3</text>
<text x="278.2" y="113.1">GND DOUT</text>
<text x="317.1" y="111.3">3</text>
<text x="320.6" y="113.1">GND DOUT</text>
<text x="359.4" y="111.3">3</text>
<text x="362.9" y="113.1">GND DOUT</text>
<text x="401.7" y="111.3">3</text>
<text x="405.2" y="113.1">GND DOUT</text>
<text x="298.3" y="146.6">3</text>
<text x="340.6" y="146.6">3</text>
<text x="382.9" y="146.6">3</text>
<text x="425.3" y="146.6">3</text>
</g>
<g font-size="3.2" fill="#00f">
<text x="274.7" y="37.2">4</text>
<text x="278.2" y="39">DIN</text>
<text x="298.3" y="40.7">2</text>
<text x="317.1" y="37.2">4</text>
<text x="320.6" y="39">DIN</text>
<text x="340.6" y="40.7">2</text>
<text x="359.4" y="37.2">4</text>
<text x="362.9" y="39">DIN</text>
<text x="382.9" y="40.7">2</text>
<text x="401.7" y="37.2">4</text>
<text x="405.2" y="39">DIN</text>
<text x="425.3" y="40.7">2</text>
<text x="497.7" y="49.6">A4B9</text>
<text x="501.9" y="53.1">A5</text>
<text x="507.5" y="51.3">VBUS</text>
<text x="521.2" y="52.7">GND</text>
<text x="530.9" y="51.3">13</text>
<text x="501.9" y="56.6">A6</text>
<text x="507.5" y="54.9">CC1</text>
<text x="507.5" y="58.4">DP1</text>
<text x="521.2" y="56.3">GND</text>
<text x="521.2" y="59.8">GND</text>
<text x="530.9" y="54.9">14</text>
<text x="530.9" y="58.4">15</text>
<text x="501.9" y="60.1">A7</text>
<text x="501.9" y="63.7">A8</text>
<text x="507.5" y="61.9">DN1</text>
<text x="507.5" y="65.4">SBU1</text>
<text x="521.2" y="63.3">GND</text>
<text x="530.9" y="61.9">16</text>
<text x="497.7" y="70.7">B4A9</text>
<text x="274.7" y="76">2</text>
<text x="278.2" y="77.8">DOUT GND</text>
<text x="290.6" y="74.3">DIN</text>
<text x="298.3" y="72.5">4</text>
<text x="317.1" y="76">2</text>
<text x="320.6" y="77.8">DOUT GND</text>
<text x="333" y="74.3">DIN</text>
<text x="340.6" y="72.5">4</text>
<text x="359.4" y="76">2</text>
<text x="362.9" y="77.8">DOUT GND</text>
<text x="375.3" y="74.3">DIN</text>
<text x="382.9" y="72.5">4</text>
<text x="401.7" y="76">2</text>
<text x="405.2" y="77.8">DOUT GND</text>
<text x="417.6" y="74.3">DIN</text>
<text x="425.3" y="72.5">4</text>
<text x="501.9" y="74.3">B5</text>
<text x="501.9" y="77.8">B6</text>
<text x="507.5" y="72.5">VBUS</text>
<text x="507.5" y="76">CC2</text>
<text x="501.9" y="81.3">B7</text>
<text x="507.5" y="79.6">DP2</text>
<text x="507.5" y="83.1">DN2</text>
<text x="501.9" y="84.8">B8</text>
<text x="507.5" y="86.6">SBU2</text>
<text x="274.7" y="107.8">4</text>
<text x="317.1" y="107.8">4</text>
<text x="359.4" y="107.8">4</text>
<text x="401.7" y="107.8">4</text>
<text x="278.2" y="109.5">DIN</text>
<text x="298.3" y="111.3">2</text>
<text x="320.6" y="109.5">DIN</text>
<text x="340.6" y="111.3">2</text>
<text x="362.9" y="109.5">DIN</text>
<text x="382.9" y="111.3">2</text>
<text x="405.2" y="109.5">DIN</text>
<text x="425.3" y="111.3">2</text>
<text x="502.5" y="118.4">1</text>
<text x="518.6" y="118.4">2</text>
<text x="298.3" y="143.1">4</text>
<text x="340.6" y="143.1">4</text>
<text x="382.9" y="143.1">4</text>
<text x="425.3" y="143.1">4</text>
<text x="274.7" y="146.6">2</text>
<text x="278.2" y="148.3">DOUT GND</text>
<text x="290.6" y="144.8">DIN</text>
<text x="317.1" y="146.6">2</text>
<text x="320.6" y="148.3">DOUT GND</text>
<text x="333" y="144.8">DIN</text>
<text x="359.4" y="146.6">2</text>
<text x="362.9" y="148.3">DOUT GND</text>
<text x="375.3" y="144.8">DIN</text>
<text x="401.7" y="146.6">2</text>
<text x="405.2" y="148.3">DOUT GND</text>
<text x="417.6" y="144.8">DIN</text>
<text x="289" y="220.7">1</text>
<text x="301.6" y="220.7">2</text>
<text x="289" y="224.2">4</text>
<text x="301.6" y="224.2">3</text>
<text x="289" y="240.1">1</text>
<text x="289" y="243.6">4</text>
<text x="301.6" y="240.1">2</text>
<text x="301.6" y="243.6">3</text>
<text x="214.7" y="317.7">1</text>
<text x="222.2" y="317.7">28</text>
<text x="29.4" y="319.4">1</text>
<text x="34.6" y="320.9">PC6 RESET#</text>
<text x="58.7" y="320.9">PC0 ADC0</text>
<text x="78" y="319.4">23</text>
<text x="78" y="323">24</text>
<text x="214.7" y="321.2">2</text>
<text x="222.2" y="321.2">27</text>
<text x="29.4" y="326.5">2</text>
<text x="34.6" y="327.9">PD0 RXD</text>
<text x="58.7" y="324.4">PC1 ADC1</text>
<text x="58.7" y="327.9">PC2 ADC2</text>
<text x="78" y="326.5">25</text>
<text x="214.7" y="324.7">3</text>
<text x="214.7" y="328.3">4</text>
<text x="222.2" y="328.3">25</text>
<text x="222.2" y="324.7">26</text>
<text x="29.4" y="330">3</text>
<text x="34.6" y="331.4">PD1 TXD</text>
<text x="58.7" y="331.4">PC3 ADC3</text>
<text x="58.7" y="335">PC4 ADC4</text>
<text x="78" y="330">26</text>
<text x="78" y="333.6">27</text>
<text x="214.7" y="331.8">5</text>
<text x="214.7" y="335.3">6</text>
<text x="222.2" y="335.3">23</text>
<text x="222.2" y="331.8">24</text>
<text x="27.4" y="340.6">10</text>
<text x="29.4" y="337.1">9</text>
<text x="34.6" y="338.5">PB6 XTAL1</text>
<text x="58.7" y="338.5">PC5 ADC5</text>
<text x="78" y="337.1">28</text>
<text x="214.7" y="338.8">7</text>
<text x="222.2" y="338.8">22</text>
<text x="29.4" y="347.7">7</text>
<text x="34.6" y="342">PB7 XTAL2</text>
<text x="59.6" y="345.5">INT0 PD2</text>
<text x="78" y="344.1">4</text>
<text x="78" y="347.7">5</text>
<text x="214.7" y="342.4">8</text>
<text x="214.7" y="345.9">9</text>
<text x="222.2" y="345.9">20</text>
<text x="222.2" y="342.4">21</text>
<text x="27.4" y="351.2">20</text>
<text x="34.6" y="349.1">VCC</text>
<text x="34.6" y="352.6">AVCC</text>
<text x="59.6" y="349.1">INT1 PD3</text>
<text x="63.3" y="352.6">T0 PD4</text>
<text x="78" y="351.2">6</text>
<text x="214.7" y="349.4">10</text>
<text x="214.7" y="353">11</text>
<text x="222.2" y="353">18</text>
<text x="222.2" y="349.4">19</text>
<text x="27.4" y="354.7">21</text>
<text x="34.6" y="356.1">AREF</text>
<text x="59.4" y="359.7">AIN0 PD6</text>
<text x="63.3" y="356.1">T1 PD5</text>
<text x="78" y="354.7">11</text>
<text x="78" y="358.2">12</text>
<text x="214.7" y="356.5">12</text>
<text x="222.2" y="356.5">17</text>
<text x="59.4" y="363.2">AIN1 PD7</text>
<text x="78" y="361.8">13</text>
<text x="214.7" y="360">13</text>
<text x="214.7" y="363.5">14</text>
<text x="222.2" y="363.5">15</text>
<text x="222.2" y="360">16</text>
<text x="55.8" y="370.2">PCINT0 PB0</text>
<text x="78" y="368.8">14</text>
<text x="29.4" y="375.9">8</text>
<text x="34.6" y="377.3">GND</text>
<text x="54.6" y="373.8">PCINT1</text>
<text x="55.8" y="377.3">PCINT2 PB2</text>
<text x="68.7" y="373.8">PB1</text>
<text x="78" y="372.4">15</text>
<text x="78" y="375.9">16</text>
<text x="27.4" y="382.9">22</text>
<text x="55.8" y="380.8">PCINT3 PB3</text>
<text x="78" y="379.4">17</text>
<text x="78" y="382.9">18</text>
<text x="34.6" y="384.4">GND</text>
<text x="55.8" y="384.4">PCINT4 PB4</text>
<text x="55.8" y="387.9">PCINT5 PB5</text>
<text x="78" y="386.5">19</text>
</g>
<g font-size="3.2" fill="#f00">
<text x="289.7" y="39">VDD</text>
<text x="298.3" y="37.2">1</text>
<text x="332.1" y="39">VDD</text>
<text x="340.6" y="37.2">1</text>
<text x="374.4" y="39">VDD</text>
<text x="382.9" y="37.2">1</text>
<text x="416.7" y="39">VDD</text>
<text x="425.3" y="37.2">1</text>
<text x="274.7" y="72.5">1</text>
<text x="278.2" y="74.3">VDD</text>
<text x="317.1" y="72.5">1</text>
<text x="320.6" y="74.3">VDD</text>
<text x="359.4" y="72.5">1</text>
<text x="362.9" y="74.3">VDD</text>
<text x="401.7" y="72.5">1</text>
<text x="405.2" y="74.3">VDD</text>
<text x="298.3" y="107.8">1</text>
<text x="340.6" y="107.8">1</text>
<text x="382.9" y="107.8">1</text>
<text x="425.3" y="107.8">1</text>
<text x="289.7" y="109.5">VDD</text>
<text x="332.1" y="109.5">VDD</text>
<text x="374.4" y="109.5">VDD</text>
<text x="416.7" y="109.5">VDD</text>
<text x="274.7" y="143.1">1</text>
<text x="317.1" y="143.1">1</text>
<text x="359.4" y="143.1">1</text>
<text x="401.7" y="143.1">1</text>
<text x="278.2" y="144.8">VDD</text>
<text x="320.6" y="144.8">VDD</text>
<text x="362.9" y="144.8">VDD</text>
<text x="405.2" y="144.8">VDD</text>
</g>
</svg>
